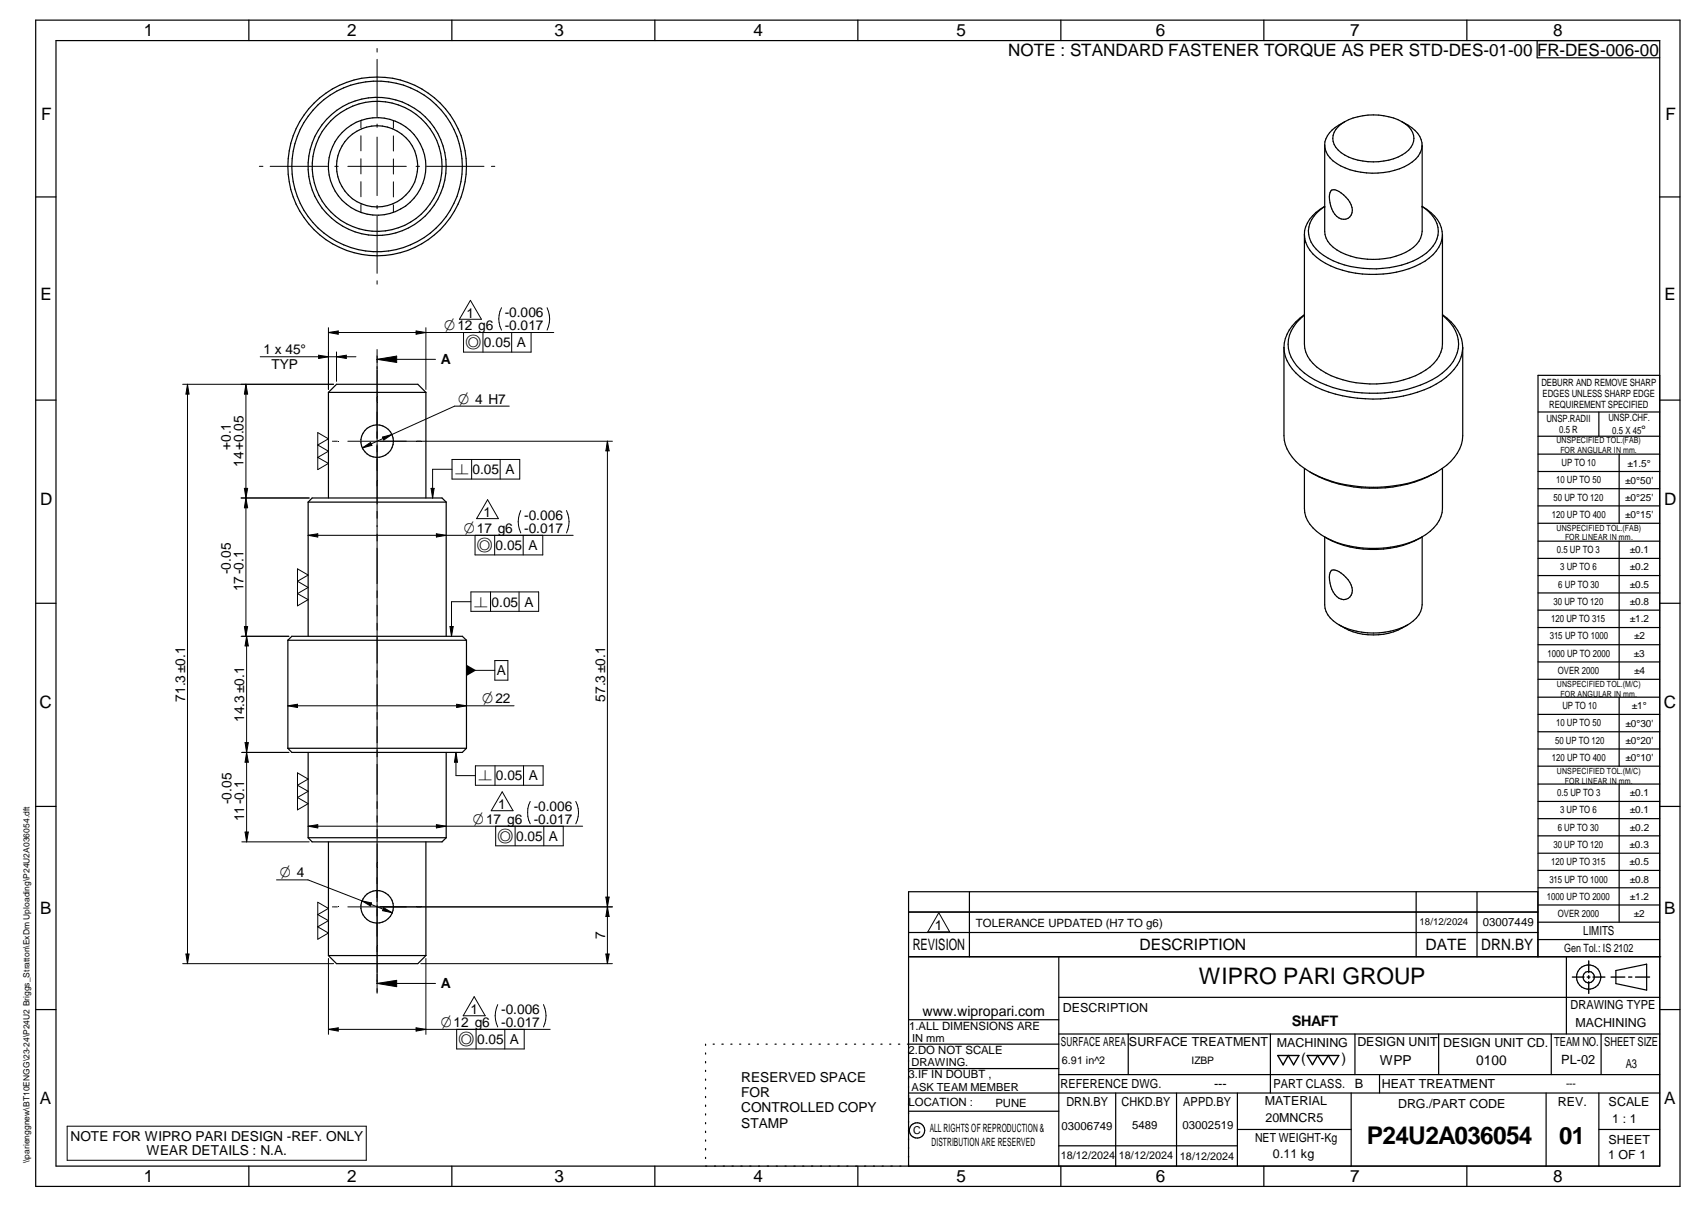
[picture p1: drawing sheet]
<svg xmlns="http://www.w3.org/2000/svg" width="420mm" height="297mm" viewBox="0 0 420 297" stroke-linecap="round" stroke-linejoin="round" font-family="sans-serif">
<g fill="none" stroke="#000" stroke-width=".3">
<path d="M8.8 5h405v287h-405zM13.8 10h395v277h-395zM61.3 5v5M111.3 5v5M161.3 5v5M211.3 5v5M261.3 5v5M311.3 5v5M361.3 5v5M378.6 10v4.2h30.2M326.3 35.7v21.2a6 6 0 0 0 4 5.2 18.2 18.2 0 0 0 17.8-1.2 5.5 5.5 0 0 0 2.2-4v-21.2M331.2 30a8.1 8.1 0 0 0-4.9 4.9v.8"/>
<path d="M331.2 30a4.7 4.7 0 0 0-2.9 4.8 7.5 7.5 0 0 0 6.1 4.6 15.3 15.3 0 0 0 11.7-1.8 4 4 0 0 0 0-7.1l-.8-.5M345.3 30a7.9 7.9 0 0 1 4.9 5.2 5.5 5.5 0 0 1-3.3 5.3 18.1 18.1 0 0 1-18.6-.9 5.2 5.2 0 0 1-2-3.9M345.3 30a15.6 15.6 0 0 0-14.1 0M8.8 48.5h5M326.2 50.8a8.4 8.4 0 0 0-4.9 6.9M326.3 50.8a7 7 0 0 0-3.8 7.9 11 11 0 0 0 7.2 6 25.4 25.4 0 0 0 19.5-1.1 8.2 8.2 0 0 0 5-6.7 7.5 7.5 0 0 0-3.9-6.1M326.3 50.8h.1M328 46.8a3.2 3.2 0 0 1 2.9 1.2 4.4 4.4 0 0 1 1.9 4.9 2.34 2.34 0 0 1-4.1-.2 6.6 6.6 0 0 1-1-5.7zM350.3 50.8a8.3 8.3 0 0 1 4.9 7.1 9 9 0 0 1-5.5 7 26.9 26.9 0 0 1-23.2-.1 8.6 8.6 0 0 1-5.2-7.1M350.3 50.8h.1M355.3 57.7v27a8.7 8.7 0 0 1-5.3 7.1 26.6 26.6 0 0 1-23.5 0 8.5 8.5 0 0 1-5.2-7.1v-27M408.8 48.5h5"/>
<path d="M321.3 77.4a10.2 10.2 0 0 0-5.1 8.1M355.3 77.6a8.7 8.7 0 0 1 3.6 9.2 13.1 13.1 0 0 1-7.6 7.3 33.4 33.4 0 0 1-27.6-.7 11.2 11.2 0 0 1-6.4-7.6 8.8 8.8 0 0 1 4-8.2M355.3 77.4a10.3 10.3 0 0 1 4.9 8.2 10.5 10.5 0 0 1-5.2 8.1 32.8 32.8 0 0 1-22.5 4 22.7 22.7 0 0 1-14.2-6.9 8.7 8.7 0 0 1-2.1-5.3M8.8 98.5h5M80.9 96.6h24M80.9 96.6v26M80.9 96.6l2-2h20l2 2M104.9 96.6v26M316.2 85.5v21.7a10.4 10.4 0 0 0 5.2 8.2l1.3 .8M360.2 85.5v21.7a10.4 10.4 0 0 1-5.1 8.2l-1.3 .8M408.8 92.4h-30v143.1M408.8 98.5h5"/>
<path d="M322.7 116.2a34.3 34.3 0 0 0 31.1 0M353.8 116.2a32.6 32.6 0 0 1-31.1 0M355.3 115.3v9.9a8.8 8.8 0 0 1-5.3 7.1 27 27 0 0 1-23.5 0 8.7 8.7 0 0 1-5.2-7.1v-9.9M378.8 101.4h30M378.8 107.4h30M378.8 111.8h30M378.8 116h30M393.8 101.4v6M398.8 111.8v17M75.9 123.6h34M75.9 123.6l1-1h32l1 1M75.9 123.6v33"/>
<path d="M109.9 123.6v33M326.2 132.1a24.8 24.8 0 0 0 24.1 0v16.7a7 7 0 0 1-5.3 5.8 18.7 18.7 0 0 1-15.7-1.1 5.7 5.7 0 0 1-3-4.7v-16.7M378.8 120.3h30M378.8 124.5h30M378.8 128.8h30M378.8 133.2h30M378.8 137.4h30M398.8 133.2v34M8.8 148.5h5M70.9 157.6h44M70.9 157.6l1-1h42l1 1M70.9 157.6v26.6"/>
<path d="M114.9 157.6v26.5M328 140.3a3.2 3.2 0 0 1 2.9 1.2 4.4 4.4 0 0 1 1.9 5 2.3 2.3 0 0 1-4.1-.2 6.6 6.6 0 0 1-1-5.7zM346.7 153.8a15.7 15.7 0 0 1-16.9 0M378.8 141.6h30M378.8 145.9h30M378.8 150.2h30M378.8 154.4h30M378.8 158.7h30M408.8 148.5h5M378.8 162.9h30M378.8 167.2h30M378.8 171.6h30"/>
<path d="M378.8 175.8h30M398.8 171.6v17M8.8 198.5h5M70.9 184.1h44M70.9 184.1l1 1.1h42l1-1M75.9 185.2v21M109.9 185.2v21M378.8 180.1h30M378.8 184.3h30M378.8 188.6h30M378.8 193h30M378.8 197.2h30"/>
<path d="M398.8 193v33.9M408.8 198.5h5M75.9 206.2h34M75.9 206.2l1 1h32l1-1M80.9 207.2v28M104.9 207.2v28M238.7 219.5v16M348.8 219.5v16M363.8 219.5v16M378.8 201.5h30M378.8 205.7h30M378.8 210h30"/>
<path d="M378.8 214.2h30M378.8 218.5h30M80.9 235.2l2 2h20l2-2M80.9 235.2h24M223.8 235.5h185.2M223.8 229.5h154.9M223.8 224.5h154.9M260.8 235.5v51.5M378.7 235.5v-16h-154.9v67.5M378.8 222.7h30M378.8 226.9h30M378.8 231.2h30"/>
<path d="M385.8 235.5v19M398 238.8l7.5-1.5v6.4l-7.5-1.6zM8.8 248.5h5M173.8 257v.3M173.8 259.1v.3M175.6 257h.3M177.8 257h.3M180 257h.3M182.1 257h.3M184.4 257h.2M186.5 257h.3M188.7 257h.3"/>
<path d="M190.9 257h.3M193 257h.3M195.2 257h.3M197.4 257h.3M199.5 257h.3M201.7 257h.3M203.9 257h.3M206.1 257h.3M208.2 257h.4M210.4 257h.3M212.6 257h.3M214.7 257h.4"/>
<path d="M216.9 257h.3M219.1 257h.3M221.3 257h.3M223.8 251h37M260.8 257h-37.3M260.8 245.4h148M260.8 254.5h148M277.9 254.5v10M312.9 254.5v14.5M333.7 254.5v10M354.3 254.5v10M382 254.5v10"/>
<path d="M394.3 254.5v10M408.8 248.5h5M173.8 261.2v.4M173.8 263.4v.3M173.8 265.6v.3M173.8 267.7v.3M173.8 269.8v.3M173.8 271.9v.4M173.8 274.1v.3M173.8 276.3v.3M173.8 278.4v.3M223.8 269h185"/>
<path d="M223.8 263h37M223.8 273.5h37M260.8 264.5h148M274.8 269v18M289.8 269v18M304.7 269v18M304.7 278h28.1M332.8 269v18M339.8 264.5v4.5M380.8 269v18M393.8 269v18M393.8 278h15"/>
<path d="M61.3 287v5M111.3 287v5M161.3 287v5M173.8 280.5v.3M173.8 282.7v.3M173.8 284.8v.3M211.3 287v5M260.8 282h43.9M261.3 287v5M311.3 287v5M361.3 287v5"/>
<circle cx="92.9" cy="40.9" r="21"/>
<circle cx="92.9" cy="41" r="17"/>
<circle cx="92.9" cy="40.9" r="12"/>
<circle cx="92.9" cy="40.9" r="16"/>
<circle cx="92.9" cy="40.9" r="22"/>
<circle cx="92.9" cy="41" r="10"/>
<circle cx="92.9" cy="108.6" r="4"/>
<circle cx="92.9" cy="223.2" r="4"/>
<circle cx="391.3" cy="240.5" r="2.99"/>
<circle cx="391.3" cy="240.5" r="1.41"/>
<circle cx="225.9" cy="278.2" r="1.89"/>
</g>
<g fill="none" stroke="#000" stroke-width=".25">
<path d="M92.9 11.9v.9M92.9 14.6v14.1M88.9 29.6v1.9M88.9 33.4v3.7M88.9 39.1v3.7M92.9 30.5v.8M92.9 33.7v14.4M96.9 29.6v1.9M96.9 33.4v3.8M96.9 39.1v3.7M63.9 40.9h.9M66.5 40.9h14.2"/>
<path d="M82.5 40.9h.8M85.7 40.9h14.4M88.9 44.7v3.7M88.9 50.4v1.9M92.9 50.5v.9M92.9 53.2v14.1M96.9 44.7v3.8M96.9 50.4v1.9M102.5 40.9h.8M105.1 40.9h14.1M121 40.9h.9M92.9 69.1v.8"/>
<path d="M115.9 73.9l2.7 4.7h-5.5zM123.5 75.7a5.9 5.9 0 0 0 0 5.5M134.7 75.7a6.3 6.3 0 0 1 0 5.5M45 94.6h37.2M46.2 94.6l.4 2.4h-.8zM46.2 94.6v142.6M60.6 94.6l.4 2.4h-.8zM60.6 94.6v62M64.1 87.8h23.6M78.5 87.4l2.4 .4-2.4 .4zM80.9 81.8h55.5M80.9 80.6v15.2"/>
<path d="M80.9 81.8l2.4-.4v.9zM82.9 87.8l2.4-.4v.8zM82.9 86.6v7.3M92.9 86v158.4M92.9 88.4h14.4M92.9 88.4l4.8-.8v1.6zM102.5 81.4l2.4 .4-2.4 .5zM104.9 80.6v15.2M118.9 81.8v4.9M125.4 99.9h-13.4l-22.8 10.3M126 81.8v4.9M130.8 81.8v4.9h-16.6v-4.9"/>
<path d="M78.3 106.5l2.6 1.5-2.6 1.5 2.6 1.5-2.6 1.6 2.6 1.4-2.6 1.6zM81.9 108.6h.1M82.1 108.6h1M85.7 108.6h65.1M89.2 110.2l2.1-1.3 .3 .7zM94.2 107.6l2.3-.7-2 1.4zM111.3 113.1h16.7v4.8h-16.7zM111.3 115.5h-4.8v7.1M116.2 113.1v4.8M123.2 113.1v4.8M149.6 108.6l.4 2.4h-.8zM149.6 108.6v128.6"/>
<path d="M59.4 122.6h16.7M60.2 120.2h.8l-.4 2.4zM60.6 122.6l.4 2.4h-.8zM73.3 140l2.6 1.5-2.6 1.5 2.6 1.6-2.6 1.5 2.6 1.5-2.6 1.5zM75.9 131.7l2.4-.3v.8zM75.9 131.7h65.3M106.2 120.2h.7l-.4 2.4zM107.5 131.4l2.4 .3-2.4 .5zM117 131.7v4.9h16.7v-4.9M120.1 123l2.7 4.6h-5.4zM121.8 131.7v4.9M128.3 125.6a6.3 6.3 0 0 0 0 5.5"/>
<path d="M128.9 131.7v4.9M139.5 125.6a6.3 6.3 0 0 1 0 5.5M60.2 154.2h.8l-.4 2.4zM60.7 156.6l.5 2.4h-.8zM60.7 156.6v50.6M71.2 156.6h-11.8M110.8 154.2h.8l-.4 2.4zM116 145.7h16.7v4.8h-16.7zM116 148.1h-4.8v8.5M120.8 145.7v4.8M127.8 145.7v4.8M70.9 173.7l2.4-.4v.8z"/>
<path d="M70.9 173.7h55.7M112.5 173.3l2.4 .4-2.4 .4zM114.9 165h7M121.9 162.6h3.2v4.8h-3.2zM59.6 185.2h11.6M60.4 182.8h.8l-.5 2.4zM60.7 185.2l.5 2.4h-.8zM73.3 190.2l2.6 1.5-2.6 1.6 2.6 1.4-2.6 1.6 2.6 1.5-2.6 1.5zM112.3 185.2l.4 2.4h-.8zM112.3 185.2v5.7h4.8M117.1 188.5h16.7v4.8h-16.7zM121.9 188.5v4.8"/>
<path d="M123.7 194.9l2.7 4.6h-5.4zM128.9 188.5v4.8M130.6 197.2a6.3 6.3 0 0 0 0 5.5M141.8 197.2a5.9 5.9 0 0 1 0 5.5M59.6 207.2h16.5M60.4 204.8h.8l-.5 2.4zM68.1 216.5h7.8l20.7 8.1M75.9 203.3h67.6M75.9 203.3l2.4-.4v.9zM107.5 202.9l2.4 .4-2.4 .5zM122.1 203.3v4.9h16.6v-4.9M126.9 203.3v4.9"/>
<path d="M133.9 203.3v4.9M45 237.2h37.2M45.8 234.8h.8l-.4 2.4zM78.3 222l2.6 1.6-2.6 1.5 2.6 1.5-2.6 1.5 2.6 1.5-2.6 1.5zM80.9 235.9v18.7M81.9 223.2h.1M82.1 223.2h1M85.7 223.2h65.1M89.1 221.7l2.4 .5-.2 .8zM94.5 223.4l2.1 1.2-2.4-.5zM103.6 237.2h47.2M104.9 235.9v18.7"/>
<path d="M149.2 234.8h.8l-.4 2.4zM149.2 220.8h.8l-.4 2.4zM149.6 223.2l.4 2.4h-.8zM231.2 224.6l2.7 4.7h-5.4zM80.9 253.3h54.6M80.9 253.3l2.4-.4v.8zM92.9 242l4.8-.7v1.5zM92.9 242h14.4M102.5 252.9l2.4 .4-2.4 .4zM112.5 253.3v4.8h16.6v-4.8M116.8 245.3l2.7 4.7h-5.4zM117.3 253.3v4.8"/>
<path d="M122.6 247.2a6.3 6.3 0 0 0 0 5.5M124.3 253.3v4.8M133.8 247.2a6.3 6.3 0 0 1 0 5.5M16.5 277.2h73.7v8.3h-73.7z"/>
</g>
<path d="M391.3 236.5v2.9M314.7 259.8h5.2l-1.3 2.2-1.3-2.2-1.3 2.2zM321.9 259.8h7.8l-1.3 2.2-1.3-2.2-1.3 2.2-1.3-2.2-1.3 2.2zM387.3 240.5h2.8M390.9 240.5h.7M391.3 240.1v.7M391.3 241.6v2.9M392.3 240.5h3M396.8 240.5h3.4M401.1 240.5h.8M402.8 240.5h3.5" fill="none" stroke="#000" stroke-width=".34"/>
<g fill="#000">
<path d="M46.2 94.6l.4 2.4h-.8zM60.6 94.6l.4 2.4h-.8zM78.5 87.4l2.4 .4-2.4 .4zM80.9 81.8l2.4-.4v.9zM82.9 87.8l2.4-.4v.8zM92.9 88.4l4.8-.8v1.6zM102.5 81.4l2.4 .4-2.4 .5zM89.2 110.2l2.1-1.3 .3 .7zM94.2 107.6l2.3-.7-2 1.4zM149.6 108.6l.4 2.4h-.8zM60.2 120.2h.8l-.4 2.4zM60.6 122.6l.4 2.4h-.8z"/>
<path d="M75.9 131.7l2.4-.3v.8zM106.2 120.2h.7l-.4 2.4zM107.5 131.4l2.4 .3-2.4 .5zM60.2 154.2h.8l-.4 2.4zM60.7 156.6l.5 2.4h-.8zM110.8 154.2h.8l-.4 2.4zM70.9 173.7l2.4-.4v.8zM112.5 173.3l2.4 .4-2.4 .4zM114.9 163.6l2.4 1.4-2.4 1.4zM60.7 185.2l.5 2.4h-.8zM60.4 182.8h.8l-.5 2.4zM112.3 185.2l.4 2.4h-.8z"/>
<path d="M60.4 204.8h.8l-.5 2.4zM75.9 203.3l2.4-.4v.9zM107.5 202.9l2.4 .4-2.4 .5zM45.8 234.8h.8l-.4 2.4zM89.1 221.7l2.4 .5-.2 .8zM94.5 223.4l2.1 1.2-2.4-.5zM149.2 220.8h.8l-.4 2.4zM149.2 234.8h.8l-.4 2.4zM149.6 223.2l.4 2.4h-.8zM80.9 253.3l2.4-.4v.8zM92.9 242l4.8-.7v1.5zM102.5 252.9l2.4 .4-2.4 .4z"/>
</g>
<text font-size="6" x="336.7" y="281.6">P24U2A036054</text>
<text font-size="5.9" x="384" y="281.6">01</text>
<text font-size="5.6" x="295.3" y="242.2">WIPRO PARI GROUP</text>
<g font-size="4.2">
<text x="35.4" y="9">1</text>
<text x="85.5" y="8.9">2</text>
<text x="136.6" y="9">3</text>
<text x="185.6" y="9">4</text>
<text x="235.6" y="9">5</text>
<text x="284.6" y="8.8">6</text>
<text x="332.6" y="9">7</text>
<text x="382.6" y="9">8</text>
<text x="248.3" y="13.8">NOTE : STANDARD FASTENER TORQUE AS PER STD-DES-01-00 FR-DES-006-00</text>
<text x="10.1" y="29.6">F</text>
<text x="410.2" y="29.6">F</text>
<text x="9.9" y="73.9">E</text>
<text x="409.9" y="73.9">E</text>
<text x="9.9" y="124.2">D</text>
<text x="409.9" y="124.2">D</text>
<text x="9.7" y="174.3">C</text>
<text x="409.7" y="174.3">C</text>
<text x="9.9" y="225">B</text>
<text x="409.8" y="225">B</text>
<text x="9.8" y="271.7">A</text>
<text x="409.8" y="271.7">A</text>
<text x="35.4" y="291">1</text>
<text x="85.5" y="290.9">2</text>
<text x="136.6" y="291">3</text>
<text x="185.6" y="291">4</text>
<text x="235.6" y="291">5</text>
<text x="284.6" y="290.8">6</text>
<text x="332.6" y="291">7</text>
<text x="382.6" y="291">8</text>
</g>
<g font-size="3.9">
<text x="224.8" y="233.8">REVISION</text>
<text x="280.7" y="233.8">DESCRIPTION</text>
<text x="351.1" y="233.8">DATE</text>
<text x="364.8" y="233.8">DRN.BY</text>
</g>
<g font-size="3.7">
<text x="109.4" y="81.2">O12 g6</text>
<text x="114.6" y="85.4">a</text>
<text x="112.8" y="99.4">O 4 H7</text>
<text x="112.1" y="116.7">n</text>
<text x="114.2" y="131.1">O17 g6</text>
<text x="117.5" y="135.3">a</text>
<text x="116.7" y="149.3">n</text>
<text x="118.8" y="173.1">O22</text>
<text x="117.8" y="192.1">n</text>
<text x="116.5" y="202.7">O17 g6</text>
<text x="122.5" y="206.9">a</text>
<text x="68.9" y="215.9">O 4</text>
<text x="108.5" y="252.7">O12 g6</text>
<text x="112.9" y="257">a</text>
</g>
<text font-size="3.6" x="318.2" y="252.6">SHAFT</text>
<g font-size="3.5">
<text x="227.2" y="250">www.wipropari.com</text>
<text x="320.5" y="261.7">(</text>
<text x="330.4" y="261.7">)</text>
</g>
<g font-size="3.4">
<text x="114.9" y="78.2">1</text>
<text x="124.3" y="78.1">-0.006</text>
<text x="124.3" y="81.2">-0.017</text>
<text x="64.9" y="87.2">1 x 45°</text>
<text x="108.5" y="89.6">A</text>
<text x="119.2" y="85.4">0.05 A</text>
<text x="66.9" y="90.8">TYP</text>
<text x="56.8" y="110.7" transform="rotate(-90 56.8 110.7)">+0.1</text>
<text x="60" y="114.9" transform="rotate(-90 60 114.9)">14+0.05</text>
<text x="116.4" y="116.7">0.05 A</text>
<text x="119.1" y="127.3">1</text>
<text x="129.1" y="128.1">-0.006</text>
<text x="129.1" y="131.1">-0.017</text>
<text x="122" y="135.3">0.05 A</text>
<text x="56.8" y="141.3" transform="rotate(-90 56.8 141.3)">-0.05</text>
<text x="60" y="145.5" transform="rotate(-90 60 145.5)">17-0.1</text>
<text x="121.1" y="149.3">0.05 A</text>
<text x="122.4" y="166.2">A</text>
<text x="45.6" y="172.7" transform="rotate(-90 45.6 172.7)">71.3±0.1</text>
<text x="149" y="172.7" transform="rotate(-90 149 172.7)">57.3±0.1</text>
<text x="60.1" y="177.7" transform="rotate(-90 60.1 177.7)">14.3±0.1</text>
<text x="57" y="197.9" transform="rotate(-90 57 197.9)">-0.05</text>
<text x="122.1" y="192.1">0.05 A</text>
<text x="60.1" y="202.1" transform="rotate(-90 60.1 202.1)">11-0.1</text>
<text x="122.7" y="199.2">1</text>
<text x="131.4" y="199.6">-0.006</text>
<text x="131.4" y="202.7">-0.017</text>
<text x="127.1" y="206.9">0.05 A</text>
<text x="149" y="231.1" transform="rotate(-90 149 231.1)">7</text>
<text x="230.2" y="228.9">1</text>
<text x="108.5" y="243.2">A</text>
<text x="115.9" y="249.6">1</text>
<text x="123.4" y="249.6">-0.006</text>
<text x="117.5" y="257">0.05 A</text>
<text x="123.4" y="252.7">-0.017</text>
<text x="339.8" y="262.2">WPP</text>
<text x="363.6" y="262">0100</text>
<text x="182.6" y="266.2">RESERVED SPACE</text>
<text x="182.6" y="270">FOR</text>
<text x="182.6" y="273.7">CONTROLLED COPY</text>
<text x="17.4" y="280.8">NOTE FOR WIPRO PARI DESIGN -REF. ONLY</text>
<text x="182.6" y="277.5">STAMP</text>
<text x="36.1" y="284.4">WEAR DETAILS : N.A.</text>
</g>
<g font-size="3.1">
<text x="389.9" y="230.2">LIMITS</text>
<text x="261.8" y="249">DESCRIPTION</text>
<text x="386.8" y="248.4">DRAWING TYPE</text>
<text x="261.3" y="257.5">SURFACE AREA</text>
<text x="278" y="257.5">SURFACE TREATMENT</text>
<text x="314.5" y="257.6">MACHINING</text>
<text x="334.3" y="257.5">DESIGN UNIT</text>
<text x="355.4" y="257.6">DESIGN UNIT CD.</text>
<text x="382.8" y="257.3">TEAM NO.</text>
<text x="388" y="252.8">MACHINING</text>
<text x="395.1" y="257.4">SHEET SIZE</text>
<text x="384.5" y="261.9">PL-02</text>
<text x="400.4" y="262.8">A3</text>
<text x="261.2" y="267.8">REFERENCE DWG.</text>
<text x="299" y="267.8">---</text>
<text x="313.6" y="267.7">PART CLASS.</text>
<text x="333.7" y="267.7">B</text>
<text x="340.3" y="267.7">HEAT TREATMENT</text>
<text x="262.6" y="272.2">DRN.BY</text>
<text x="276.2" y="272.1">CHKD.BY</text>
<text x="291.4" y="272.2">APPD.BY</text>
<text x="311.5" y="272">MATERIAL</text>
<text x="344.3" y="272.6">DRG./PART CODE</text>
<text x="383.7" y="272.2">REV.</text>
<text x="396.2" y="272.3">SCALE</text>
<text x="309.1" y="280.9">NET WEIGHT-Kg</text>
<text x="311.6" y="276.1">20MNCR5</text>
<text x="396.1" y="281.4">SHEET</text>
<text x="397.1" y="276.4">1 : 1</text>
<text x="313.5" y="285.1">0.11 kg</text>
<text x="396.1" y="285.3">1 OF 1</text>
</g>
<text font-size="3" x="404.2" y="106.8">°</text>
<g font-size="2.8">
<text x="365.2" y="227.9">03007449</text>
<text x="240.4" y="228">TOLERANCE UPDATED (H7 TO g6)</text>
<text x="385.2" y="234.4">Gen Tol.: IS 2102</text>
<text x="223.9" y="253.4">1.ALL DIMENSIONS ARE</text>
<text x="223.8" y="259.3">2.DO NOT SCALE</text>
<text x="223.8" y="265.4">3.IF IN DOUBT ,</text>
<text x="223.8" y="272.2">LOCATION :</text>
<text x="245.1" y="272.4">PUNE</text>
<text x="229" y="278.7">ALL RIGHTS OF REPRODUCTION &amp;</text>
<text x="261.4" y="278">03006749</text>
<text x="278.8" y="277.7">5489</text>
<text x="291.2" y="277.9">03002519</text>
<text x="229.4" y="282.1">DISTRIBUTION ARE RESERVED</text>
</g>
<g font-size="2.7">
<text x="224.7" y="256.4">IN mm</text>
<text x="224.5" y="262.4">DRAWING.</text>
<text x="261.5" y="261.9">6.91 in^2</text>
<text x="224.5" y="268.4">ASK TEAM MEMBER</text>
<text x="224.9" y="279.2">C</text>
<text x="261.3" y="285.2">18/12/2024</text>
<text x="275.6" y="285.2">18/12/2024</text>
<text x="290.6" y="285.4">18/12/2024</text>
</g>
<g font-size="2.5">
<text x="379.6" y="95">DEBURR AND REMOVE SHARP</text>
<text x="379.9" y="97.7">EDGES UNLESS SHARP EDGE</text>
<text x="381.5" y="100.5">REQUIREMENT SPECIFIED</text>
<text x="380.9" y="103.8">UNSP.RADII</text>
<text x="384" y="106.6">0.5 R</text>
<text x="396.1" y="103.6">UNSP.CHF.</text>
<text x="397.1" y="106.8">0.5 X 45</text>
<text x="383.2" y="119">10 UP TO 50</text>
<text x="384.6" y="114.7">UP TO 10</text>
<text x="400.3" y="119">±0°50'</text>
<text x="400.8" y="114.8">±1.5°</text>
<text x="382.6" y="123.2">50 UP TO 120</text>
<text x="400.3" y="123.2">±0°25'</text>
<text x="382.2" y="127.4">120 UP TO 400</text>
<text x="400.3" y="127.4">±0°15'</text>
<text x="383.4" y="136.1">0.5 UP TO 3</text>
<text x="401.4" y="136.1">±0.1</text>
<text x="384.2" y="140.4">3 UP TO 6</text>
<text x="401.4" y="140.3">±0.2</text>
<text x="382.6" y="148.8">30 UP TO 120</text>
<text x="383.8" y="144.6">6 UP TO 30</text>
<text x="401.4" y="148.9">±0.8</text>
<text x="401.4" y="144.7">±0.5</text>
<text x="382" y="153.1">120 UP TO 315</text>
<text x="401.4" y="153.1">±1.2</text>
<text x="381.2" y="161.6">1000 UP TO 2000</text>
<text x="381.7" y="157.4">315 UP TO 1000</text>
<text x="402.4" y="161.6">±3</text>
<text x="402.5" y="157.4">±2</text>
<text x="383.7" y="165.9">OVER 2000</text>
<text x="402.5" y="165.9">±4</text>
<text x="383.2" y="178.8">10 UP TO 50</text>
<text x="384.8" y="174.5">UP TO 10</text>
<text x="400.3" y="178.8">±0°30'</text>
<text x="401.9" y="174.6">±1°</text>
<text x="383" y="183">50 UP TO 120</text>
<text x="400.3" y="183.1">±0°20'</text>
<text x="382.2" y="187.3">120 UP TO 400</text>
<text x="400.3" y="187.3">±0°10'</text>
<text x="383.5" y="195.9">0.5 UP TO 3</text>
<text x="401.4" y="196">±0.1</text>
<text x="384.2" y="200.1">3 UP TO 6</text>
<text x="401.4" y="200.2">±0.1</text>
<text x="382.6" y="208.7">30 UP TO 120</text>
<text x="383.7" y="204.4">6 UP TO 30</text>
<text x="401.4" y="208.7">±0.3</text>
<text x="401.4" y="204.4">±0.2</text>
<text x="382" y="213">120 UP TO 315</text>
<text x="401.4" y="212.9">±0.5</text>
<text x="381" y="221.4">1000 UP TO 2000</text>
<text x="381.6" y="217.2">315 UP TO 1000</text>
<text x="401.4" y="221.4">±1.2</text>
<text x="401.4" y="217.2">±0.8</text>
<text x="383.7" y="225.7">OVER 2000</text>
<text x="402.4" y="225.7">±2</text>
<text x="293.4" y="261.9">IZBP</text>
<text x="385.7" y="267.5">---</text>
</g>
<text font-size="2.4" x="349.6" y="227.7">18/12/2024</text>
<g font-size="2.1">
<text x="383.3" y="109.1">UNSPECIFIED TOL.(FAB)</text>
<text x="384.3" y="111.4">FOR ANGULAR IN mm.</text>
<text x="383.4" y="130.6">UNSPECIFIED TOL.(FAB)</text>
<text x="385.4" y="133">FOR LINEAR IN mm.</text>
<text x="383.4" y="169">UNSPECIFIED TOL.(M/C)</text>
<text x="384.3" y="171.4">FOR ANGULAR IN mm.</text>
<text x="383.4" y="190.5">UNSPECIFIED TOL.(M/C)</text>
<text x="385.4" y="192.8">FOR LINEAR IN mm.</text>
<text x="7.2" y="286.3" transform="rotate(-90 7.2 286.3)">\\parienggnew\BT10ENGG\23-24\P24U2 Briggs_Stratton\ExDm Uploading\P24U2A036054.dft</text>
</g>
</svg>
